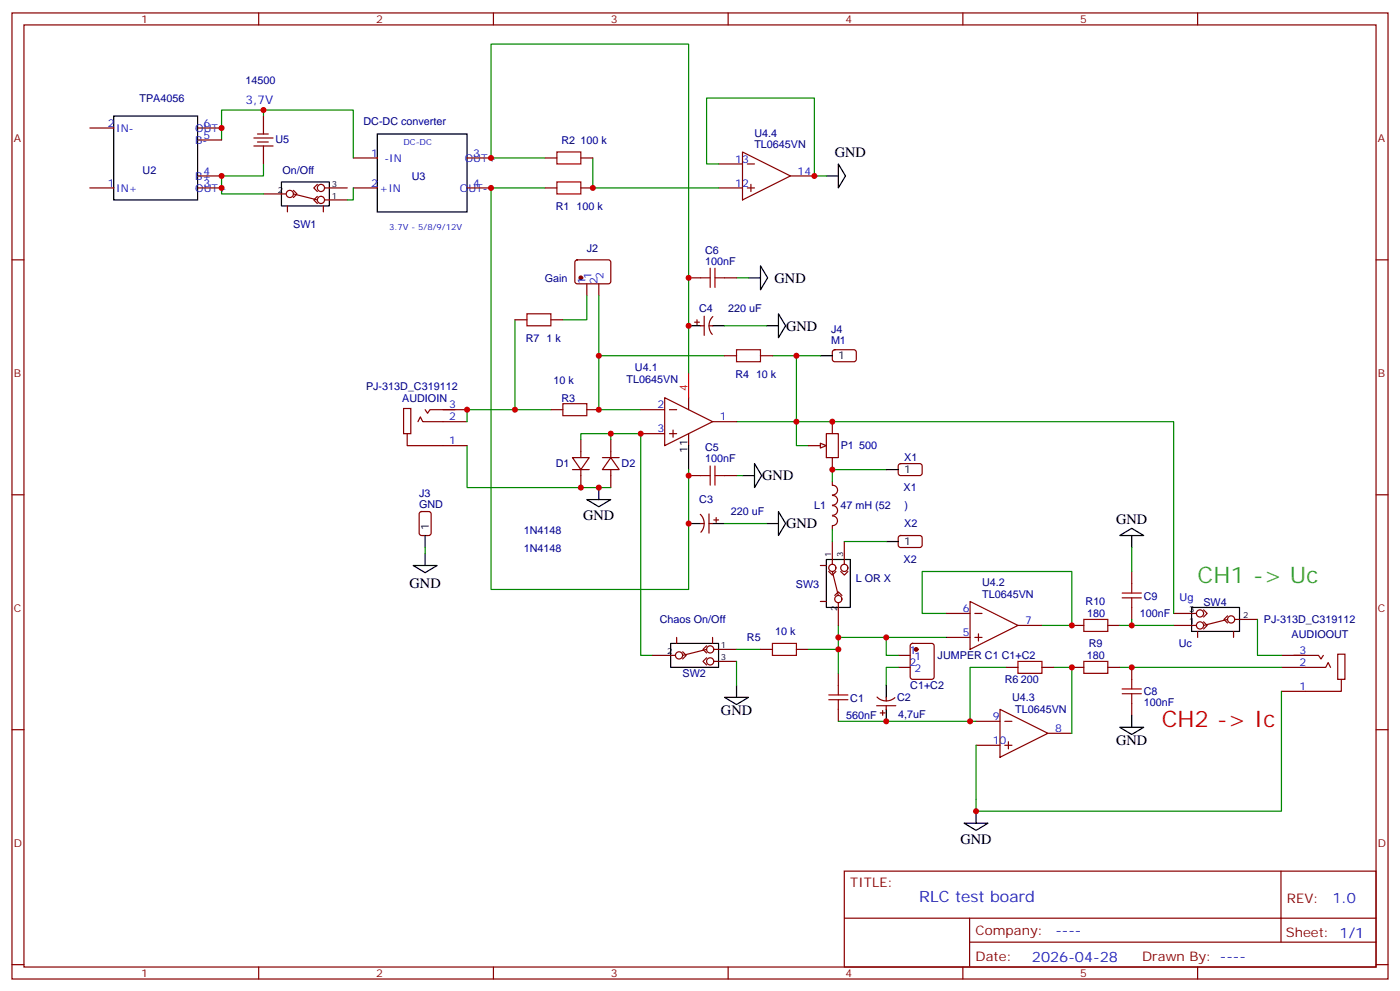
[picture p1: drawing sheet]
<svg xmlns="http://www.w3.org/2000/svg" width="412mm" height="292mm" viewBox="0 0 412 292" stroke-linecap="round" stroke-linejoin="round" font-family="sans-serif">
<g fill="none" stroke="#870000" stroke-width=".35">
<path d="M3.5 3.8h405.4v284.3h-405.4zM7.1 7.3h398.2v277.3h-398.2zM76.2 3.8v3.5M145.3 3.8v3.5M214.5 3.8v3.5M283.6 3.8v3.5M352.8 3.8v3.5M26.5 37.7h7M58.2 37.7h7.1M75.8 39.4h3.2M77.6 34.1v5.3M26.5 55.3h7"/>
<path d="M58.2 55.3h7.1M58.2 51.8h7.1M58.2 41.2h7.1M74.8 40.6h5.6M74.8 43h5.6M75.8 41.8h3.2M77.6 57.1h6.7M77.6 43v5.3M86.4 56l1.1 1.1-1.1 1M86.4 57.1l7.1 1.7M93.5 54.3l-1.1 1 1.1 1.1M93.5 57.8l-1.1 1 1.1 1.1"/>
<path d="M95.6 55.3h6.7M95.6 58.8h6.7M104.1 55.3h7M104.1 46.5h7M137.6 55.3h7M137.6 46.5h7M160.5 55.3h3.5M160.5 46.5h3.5M171.1 55.3h3.5M171.1 46.5h3.5M211.7 55.3h7M211.7 48.3h7"/>
<path d="M218.7 44.7l14.1 7.1-14.1 7zM220.1 55.3h2.1M220.1 48.3h2.1M221.2 54.3v2.1M232.8 51.8h7.1M3.5 76.5h3.6M84.7 60.6v1.8M95.2 60.6v1.8M169.6 76.7l.4-.2h9.5l.4 .7v5.9l-.7 .4h-9.4l-.5-.7v-5.6zM405.3 76.5h3.6M151.7 94.1h3.5M162.3 94.1h3.5"/>
<path d="M172.9 83.5v3.6M176.4 83.5v3.6M202.8 81.8h3.6M204.6 94.8h1.4M205.3 94.1v1.4M206.4 95.9h1M207.4 93.1v5.6M208.8 95.9h1.1M210 93.2a3.8 3.8 0 0 0-.2 5.2M213.4 81.8h3.6M195.8 117.1l14.1 7-14.1 7.1zM202.8 117.1v3.5"/>
<path d="M213.4 104.7h3.6M224 104.7h3.5M245.4 103.1l.5-.2 5.9 .1 .4 .6v2.4l-.7 .5-5.9-.1-.4-.6v-2.2zM118.9 120.2h2.1v7.4h-2.1zM119.9 127.6v3.6h17.7M123.1 124.1l.7-1.4 .7 1.4h13.1M125.2 120.6l.7 1 .7-1h7.5M130.5 120.6h7.1M162.3 120.6h3.5M168.6 134.7h5l-2.5 3.5zM168.6 138.2h5M171.1 129.4v5.3"/>
<path d="M171.1 138.2v5.3M172.9 120.6h3.5M177.4 134.7h5M179.9 134.7l2.5 3.5h-5zM179.9 129.4v5.3M179.9 138.2v5.3M188.7 120.6h7.1M188.7 127.6h7.1M197.2 120.6h2.1M197.2 127.6h2.1M198.3 126.6v2.1M202.8 127.6v3.6"/>
<path d="M202.8 140h3.6M209.9 124.1h7.1M213.4 140h3.6M264.8 136.7l.5-.2h5.9l.4 .7v2.4l-.7 .4-5.9-.1-.4-.6v-2.1zM3.5 145.6h3.6M123.7 150.8l.5-.2h2.1l.6 .4 .1 5.9-.5 .7h-2.3l-.7-.4v-5.9zM206.3 151.4a3.8 3.8 0 0 1 .2 5.2M206.4 154.1h1M208.8 151.3v5.6M208.8 154.1h1.1M210.3 153h1.4M211 152.3v1.4"/>
<path d="M245.2 141.7v1.1M245.2 154.8v1.1M245.2 159.4v6.7M245.2 142.8a1.41 1.41 0 0 1 1.5 1.5 1.41 1.41 0 0 1-1.5 1.4M245.2 145.8a1.41 1.41 0 0 1 1.5 1.4 1.41 1.41 0 0 1-1.5 1.4M245.2 148.8a1.41 1.41 0 0 1 1.5 1.4 1.41 1.41 0 0 1-1.5 1.4M245.2 151.9a1.41 1.41 0 0 1 1.5 1.4 1.41 1.41 0 0 1-1.5 1.4M248.7 159.4v6.7M264.8 157.8l.5-.2 5.9 .1 .4 .6v2.4l-.7 .4h-5.9l-.4-.7v-2.1zM405.3 145.6h3.6M241.7 177h1.7M241.7 166.4h1.7"/>
<path d="M244.1 168.2l1.1 1.1 1-1.1M245.2 168.2l1.7 7.1M245.9 175.3l1-1.1 1.1 1.1M246.9 177.4v6.7M247.6 168.2l1.1 1.1 1.1-1.1M285.8 177l14.1 7.1-14.1 7zM333.4 168.2v3.5M333.4 178.8v3.5M354.5 179.5l1.1 1.1-1.1 1M192.3 192.9h6.7M199.3 187.6v1.8M201.1 191.8l1 1.1-1 1.1"/>
<path d="M208.1 193.6l-1 1.1 1 1M208.1 190.1l-1 1 1 1.1M208.1 191.1l-7 1.8M209.9 187.6v1.8M210.3 194.7h6.7M210.3 191.1h6.7M224 191.1h3.5M234.6 191.1h3.5M246.9 198.2v3.5M264.6 196.4h3.5M264.6 192.9h3.5M268.3 189.6l.5-.2h5.7l.6 .4 .1 9.4-.5 .7-5.9 .1-.6-.5-.1-9.4z"/>
<path d="M278.7 187.6h7.1M278.7 180.6h7.1M287.2 187.6h2.1M287.2 180.6h2.1M288.2 186.5v2.2M296.3 196.4h3.6M299.9 184.1h7M306.9 196.4h3.5M315.7 196.4h3.6M315.7 184.1h3.6M326.3 196.4h3.5M326.3 184.1h3.5"/>
<path d="M333.4 196.4v3.6M345.7 184.1h6.7M345.7 180.6h6.7M352.8 185.8v1.8M354.5 183l1.1 1.1-1.1 1M361.6 181.3l-1.1 1 1.1 1.1M361.6 182.3l-7.1 1.8M363.4 185.8v1.8M363.7 182.3h6.7M377.5 196.4h13l.7-1.4 .7 1.4M377.5 192.9h7M381 192.9h7.4l.7 1.1 .7-1.1"/>
<path d="M394.1 192.5h2.1v7.5h-2.1zM395.1 200v3.5h-17.6M3.5 214.8h3.6M246.9 208.8v3.5M258.2 207.7h5.7M258.3 205.2a3.8 3.8 0 0 0 5.3 .1M259.3 209.8h1.4M260 209.1v1.4M261.1 205.2v1.1M261.1 207.7v1.1M287.5 212.3h7.1M287.5 219.4h7.1"/>
<path d="M294.6 208.8l14.1 7-14.1 7.1zM296 212.3h2.1M296 219.4h2.1M297 218.3v2.1M308.7 215.8h7M333.4 207v3.5M405.3 214.8h3.6M248.7 256.4h156.6v28.2h-156.6zM377.3 256.4v20.9M248.7 270.2h156.5M285.6 277.3h119.6M285.6 270.2v14.2"/>
<path d="M3.5 283.9h3.6M76.2 284.6v3.5M145.3 284.6v3.5M214.5 284.6v3.5M283.6 284.6v3.5M352.8 284.6v3.5M405.3 283.9h3.6"/>
<circle cx="85.4" cy="57.1" r="1.06"/>
<circle cx="94.5" cy="58.8" r="1.06"/>
<circle cx="94.5" cy="55.3" r="1.06"/>
<circle cx="245.2" cy="167.1" r="1.06"/>
<circle cx="246.9" cy="176.3" r="1.06"/>
<circle cx="248.7" cy="167.1" r="1.06"/>
<circle cx="200" cy="192.9" r="1.06"/>
<circle cx="209.2" cy="191.1" r="1.06"/>
<circle cx="209.2" cy="194.7" r="1.06"/>
<circle cx="353.5" cy="180.6" r="1.06"/>
<circle cx="353.5" cy="184.1" r="1.06"/>
<circle cx="362.7" cy="182.3" r="1.06"/>
</g>
<g fill="none" stroke="#008700" stroke-width=".35">
<path d="M77.6 34.1v-1.7h-12.3v8.8M77.6 32.4h26.5v14.1M77.6 48.3v3.5h-12.3v5.3h12.3M104.1 55.3v3.5h-1.8M160.5 46.5h-15.9v-33.5h58.2v97M160.5 55.3h-15.9v118.2h58.2v-35.3M174.6 46.5v8.8h37.1M211.7 48.3h-3.6v-19.4h31.8v22.9h3.5M151.7 94.1v26.5h-14.1v3.5M172.9 87.1v7h-7.1M176.4 87.1v17.6M213.4 95.9h12.4"/>
<path d="M217 81.8h3.5M213.4 104.7h-37v15.9h12.3M227.5 104.7h7.1v19.4h-17.6M234.6 104.7h7.1M137.6 131.2v12.3h42.3M151.7 120.6h10.6M171.1 129.4v-1.8h17.6v65.3h3.6M179.9 127.6v1.8M217 140h1.7M238.1 131.2h-3.5v-7.1h111.1v56.5M261.1 138.2h-15.9v3.5M213.4 154.1h12.4"/>
<path d="M245.2 155.9v3.5M248.7 159.4h12.4M125.2 161.1v1.8M333.4 161.1v7.1M217 191.1h7M238.1 191.1h8.8v7.1M246.9 184.1v3.5M261.1 187.6v5.3h3.5M264.6 196.4h-3.5v5.3M278.7 180.6h-7.1v-12.4h44.1v15.9h-8.8M278.7 187.6h-31.8v3.5M296.3 196.4h-10.5v15.9"/>
<path d="M310.4 196.4h5.3v19.4M329.8 196.4h47.7M329.8 184.1h15.9M333.4 182.3v1.8M370.4 182.3v10.6h7.1M246.9 212.3h40.6M377.5 203.5v35.3h-90v-19.4"/>
</g>
<g fill="none" stroke="#000" stroke-width=".35">
<path d="M33.5 34.1h24.7v24.7h-24.7zM111.1 39.4h26.5v23h-26.5zM82.9 53.6h14.1v7h-14.1zM243.4 51.8h3.5M246.9 48.3l2.2 3.5-2.2 3.5zM224 78.2l2.1 3.6-2.1 3.5zM202.8 95.9h3.6M209.9 95.9h3.5M220.5 81.8h3.5M225.8 95.9h3.5M229.3 92.4l2.1 3.5-2.1 3.5zM241.7 104.7h3.5"/>
<path d="M202.8 131.2v7M218.7 140h3.5M222.2 136.5l2.2 3.5-2.2 3.5zM261.1 138.2h3.5M125.2 157.6v3.5M172.9 147h7l-3.5 2.2zM176.4 143.5v3.5M202.8 154.1h3.6M209.9 154.1h3.5M225.8 154.1h3.5M229.3 150.6l2.1 3.5-2.1 3.5zM261.1 159.4h3.5"/>
<path d="M329.8 157.6l3.6-2.1 3.5 2.1zM333.4 157.6v3.5M121.7 166.4h7.1l-3.6 2.2zM125.2 162.9v3.5M243.4 164.7h7.1v14.1h-7.1zM351 178.8h14.1v7h-14.1zM197.6 189.4h14.1v7h-14.1zM261.1 201.7v3.5M261.1 208.8v3.5M329.8 214.1h7.1l-3.5 2.1zM333.4 210.5v3.6M287.5 238.8v3.5"/>
<path d="M284 242.3h7l-3.5 2.1z"/>
</g>
<g fill="none" stroke="#a10000" stroke-width=".35">
<path d="M164 44.7h7.1v3.6h-7.1zM164 53.6h7.1v3.5h-7.1zM209.2 79v5.6M210.6 79v5.6M155.2 92.4h7.1v3.5h-7.1zM206.4 81.8h2.8M210.6 81.8h2.8M165.8 118.8h7.1v3.5h-7.1zM217 102.9h7v3.6h-7zM206.4 140h2.8M209.2 137.2v5.6M210.6 137.2v5.6"/>
<path d="M210.6 140h2.8M330.6 174.6h5.6M330.6 176h5.6M333.4 171.7v2.9M333.4 176v2.8M227.5 189.4h7.1v3.5h-7.1zM299.9 194.7h7v3.5h-7zM319.3 182.3h7v3.5h-7zM319.3 194.7h7v3.5h-7zM333.4 200v2.8M244.1 206h5.7M244.1 204.5h5.7"/>
<path d="M246.9 201.7v2.8M246.9 206v2.8M330.6 202.8h5.6M330.6 204.2h5.6M333.4 204.2v2.8"/>
</g>
<path d="M202.8 110v7.1" fill="none" stroke="#f00" stroke-width=".35"/>
<g fill="#870000" stroke="#870000" stroke-width=".35">
<circle cx="269.9" cy="191.1" r=".53"/>
<circle cx="171.1" cy="81.8" r=".53"/>
</g>
<path d="M241.7 130.5l1.7 .7-1.7 .7z" fill="#f0f0f0" stroke="#870000" stroke-width=".35"/>
<path d="M238.1 131.2h3.6M243.4 127.6h3.5v7.1h-3.5zM245.2 124.1v3.5M245.2 134.7v3.5" fill="none" stroke="#870000" stroke-width=".35"/>
<path d="M213.4 205.2h7.1l-3.5 2.2zM217 201.7v3.5" fill="none" stroke="#000" stroke-width=".35"/>
<path d="M217 194.7v7" fill="none" stroke="#008700" stroke-width=".35"/>
<g fill="#c00">
<circle cx="77.6" cy="32.4" r=".88"/>
<circle cx="144.6" cy="55.3" r=".88"/>
<circle cx="144.6" cy="46.5" r=".88"/>
<circle cx="179.9" cy="127.6" r=".88"/>
<circle cx="176.4" cy="143.5" r=".88"/>
<circle cx="234.6" cy="124.1" r=".88"/>
<circle cx="171.1" cy="143.5" r=".88"/>
<circle cx="137.6" cy="120.6" r=".88"/>
<circle cx="188.7" cy="127.6" r=".88"/>
<circle cx="285.8" cy="212.3" r=".88"/>
<circle cx="287.5" cy="238.8" r=".88"/>
<circle cx="65.3" cy="37.7" r=".88"/>
<circle cx="65.3" cy="51.8" r=".88"/>
<circle cx="65.3" cy="55.3" r=".88"/>
<circle cx="239.9" cy="51.8" r=".88"/>
<circle cx="202.8" cy="95.9" r=".88"/>
<circle cx="176.4" cy="104.7" r=".88"/>
<circle cx="151.7" cy="120.6" r=".88"/>
<circle cx="261.1" cy="187.6" r=".88"/>
<circle cx="202.8" cy="154.1" r=".88"/>
<circle cx="202.8" cy="81.8" r=".88"/>
<circle cx="202.8" cy="140" r=".88"/>
<circle cx="333.4" cy="196.4" r=".88"/>
<circle cx="176.4" cy="120.6" r=".88"/>
<circle cx="174.6" cy="55.3" r=".88"/>
<circle cx="315.7" cy="184.1" r=".88"/>
<circle cx="315.7" cy="196.4" r=".88"/>
<circle cx="234.6" cy="104.7" r=".88"/>
<circle cx="246.9" cy="191.1" r=".88"/>
<circle cx="246.9" cy="187.6" r=".88"/>
<circle cx="261.1" cy="212.3" r=".88"/>
<circle cx="333.4" cy="184.1" r=".88"/>
<circle cx="245.2" cy="124.1" r=".88"/>
<circle cx="245.2" cy="138.2" r=".88"/>
</g>
<text font-size="6.7" fill="#690" x="352.8" y="171.7">CH1 -&gt; Uc</text>
<text font-size="6.7" fill="#f00" x="342.2" y="214.1">CH2 -&gt; Ic</text>
<text font-size="4.6" fill="#00f" x="270.8" y="265.4">RLC test board</text>
<g font-size="4.2">
<text x="245.9" y="46.1">GND</text>
<text x="228.2" y="83.2">GND</text>
<text x="231.6" y="97.3">GND</text>
<text x="224.5" y="141.3">GND</text>
<text x="171.8" y="153">GND</text>
<text x="231.6" y="155.5">GND</text>
<text x="328.8" y="154.3">GND</text>
<text x="120.7" y="173.1">GND</text>
<text x="212.4" y="210.5">GND</text>
<text x="328.8" y="219.4">GND</text>
<text x="282.9" y="248.3">GND</text>
</g>
<g font-size="4.2" fill="#00f">
<text x="392.5" y="265.7">1.0</text>
<text x="310.9" y="275.2">----</text>
<text x="304" y="283">2026-04-28</text>
</g>
<g font-size="3.9" fill="#800">
<text x="250.5" y="261">TITLE:</text>
<text x="379.1" y="265.7">REV:</text>
<text x="287.4" y="275.2">Company:</text>
<text x="378.7" y="275.8">Sheet: 1/1</text>
<text x="287.4" y="282.9">Date:</text>
<text x="336.4" y="282.9">Drawn By: ----</text>
</g>
<text font-size="3.5" fill="#00f" x="72.3" y="30.6">3,7V</text>
<g font-size="3.2" fill="#800">
<text x="41.6" y="6.8">1</text>
<text x="110.8" y="6.8">2</text>
<text x="179.9" y="6.8">3</text>
<text x="249.1" y="6.8">4</text>
<text x="318.2" y="6.8">5</text>
<text x="4.1" y="41.9">A</text>
<text x="405.9" y="41.9">A</text>
<text x="4.1" y="111.1">B</text>
<text x="405.9" y="111.1">B</text>
<text x="4.1" y="180.2">C</text>
<text x="405.9" y="180.2">C</text>
<text x="4.1" y="249.3">D</text>
<text x="405.9" y="249.3">D</text>
<text x="41.6" y="287.6">1</text>
<text x="110.8" y="287.6">2</text>
<text x="179.9" y="287.6">3</text>
<text x="249.1" y="287.6">4</text>
<text x="318.2" y="287.6">5</text>
</g>
<g font-size="3.2" fill="#000080">
<text x="41.1" y="30">TPA4056</text>
<text x="72.3" y="24.7">14500</text>
<text x="107.1" y="36.9">DC-DC converter</text>
<text x="222.2" y="40.4">U4.4</text>
<text x="81.1" y="42.2">U5</text>
<text x="165.4" y="42.4">R2</text>
<text x="171" y="42.4">100 k</text>
<text x="222.2" y="43.6">TL0645VN</text>
<text x="42" y="51.2">U2</text>
<text x="83.2" y="51.1">On/Off</text>
<text x="121.3" y="52.9">U3</text>
<text x="163.7" y="61.7">R1</text>
<text x="169.8" y="61.7">100 k</text>
<text x="86.4" y="67.1">SW1</text>
<text x="172.8" y="74.1">J2</text>
<text x="207.7" y="77.9">100nF</text>
<text x="207.7" y="74.6">C6</text>
<text x="160.5" y="82.9">Gain</text>
<text x="205.9" y="91.8">C4</text>
<text x="214.5" y="91.8">220 uF</text>
<text x="154.9" y="100.6">R7</text>
<text x="161" y="100.6">1 k</text>
<text x="244.8" y="101.3">M1</text>
<text x="244.8" y="98.1">J4</text>
<text x="163.1" y="113">10 k</text>
<text x="184.6" y="112.8">TL0645VN</text>
<text x="187" y="109.2">U4.1</text>
<text x="216.6" y="111.1">R4</text>
<text x="222.7" y="111.1">10 k</text>
<text x="107.8" y="114.7">PJ-313D_C319112</text>
<text x="118.5" y="118.3">AUDIOIN</text>
<text x="165.4" y="118.2">R3</text>
<text x="163.7" y="137.6">D1</text>
<text x="183.1" y="137.6">D2</text>
<text x="207.7" y="136.1">100nF</text>
<text x="207.7" y="132.8">C5</text>
<text x="247.6" y="132.3">P1</text>
<text x="253.1" y="132.3">500</text>
<text x="266.4" y="135.8">X1</text>
<text x="123.4" y="149.5">GND</text>
<text x="123.4" y="146.3">J3</text>
<text x="206" y="148.1">C3</text>
<text x="239.8" y="149.9">L1</text>
<text x="247.6" y="149.9">47 mH (52</text>
<text x="266.2" y="144.6">X1</text>
<text x="266.5" y="149.9">)</text>
<text x="215.3" y="151.7">220 uF</text>
<text x="266.4" y="155.2">X2</text>
<text x="154.3" y="157.1">1N4148</text>
<text x="154.3" y="162.3">1N4148</text>
<text x="266.2" y="165.8">X2</text>
<text x="234.4" y="172.9">SW3</text>
<text x="252.1" y="171.2">L OR X</text>
<text x="289.3" y="172.6">U4.2</text>
<text x="289.3" y="176">TL0645VN</text>
<text x="319.8" y="178.2">R10</text>
<text x="336.9" y="176.5">C9</text>
<text x="354.5" y="178.4">SW4</text>
<text x="194.4" y="183.5">Chaos On/Off</text>
<text x="320.2" y="181.7">180</text>
<text x="335.8" y="181.7">100nF</text>
<text x="372.3" y="183.5">PJ-313D_C319112</text>
<text x="220" y="188.8">R5</text>
<text x="228.4" y="187">10 k</text>
<text x="320.7" y="190.5">R9</text>
<text x="347.2" y="190.5">Uc</text>
<text x="380.5" y="187.9">AUDIOOUT</text>
<text x="276.2" y="193.9">JUMPER C1 C1+C2</text>
<text x="320.1" y="194">180</text>
<text x="201" y="199.3">SW2</text>
<text x="268.1" y="202.9">C1+C2</text>
<text x="296" y="201.1">R6</text>
<text x="300.7" y="201.1">200</text>
<text x="250.5" y="206.5">C1</text>
<text x="264.2" y="206.4">C2</text>
<text x="298.2" y="206.4">U4.3</text>
<text x="299" y="209.9">TL0645VN</text>
<text x="336.9" y="207.8">100nF</text>
<text x="336.9" y="204.7">C8</text>
<text x="249.2" y="211.6">560nF</text>
<text x="264.6" y="211.3">4,7uF</text>
</g>
<g font-size="3.2" fill="#00f">
<text x="31.7" y="37.3">2</text>
<text x="34.2" y="38.7">IN-</text>
<text x="57.5" y="38.7">OUT-</text>
<text x="60" y="40.9">5</text>
<text x="60" y="37.3">6</text>
<text x="57.5" y="42.3">B-</text>
<text x="109.4" y="46.1">1</text>
<text x="113.2" y="47.6">-IN</text>
<text x="136.9" y="47.6">OUT+</text>
<text x="139.3" y="46.1">3</text>
<text x="216.6" y="47.9">13</text>
<text x="57.5" y="52.8">B+</text>
<text x="60" y="51.4">4</text>
<text x="234.9" y="51.4">14</text>
<text x="31.7" y="55">1</text>
<text x="34.2" y="56.4">IN+</text>
<text x="57.5" y="56.4">OUT+</text>
<text x="60" y="55">3</text>
<text x="109.4" y="55">2</text>
<text x="111.8" y="56.4">+IN</text>
<text x="135.5" y="56.4">OUT-</text>
<text x="139.3" y="55">4</text>
<text x="216.6" y="55">12</text>
<text x="172.5" y="83.7" transform="rotate(-90 172.5 83.7)">1</text>
<text x="174.3" y="82.2" transform="rotate(-90 174.3 82.2)">1</text>
<text x="176" y="83.7" transform="rotate(-90 176 83.7)">2</text>
<text x="177.8" y="82.2" transform="rotate(-90 177.8 82.2)">2</text>
<text x="132.3" y="123.8">2</text>
<text x="132.3" y="120.2">3</text>
<text x="193.7" y="120.2">2</text>
<text x="212" y="123.8">1</text>
<text x="132.3" y="130.8">1</text>
<text x="193.7" y="127.3">3</text>
<text x="347.5" y="177">Ug</text>
<text x="283.6" y="180.2">6</text>
<text x="302" y="183.7">7</text>
<text x="283.6" y="187.3">5</text>
<text x="267.9" y="192.5">1</text>
<text x="267.9" y="196.1">2</text>
<text x="269.4" y="194.3">1</text>
<text x="269.4" y="197.8">2</text>
<text x="382.8" y="196.1">2</text>
<text x="382.8" y="192.5">3</text>
<text x="382.8" y="203.1">1</text>
<text x="292.5" y="211.9">9</text>
<text x="310.8" y="215.5">8</text>
<text x="292.5" y="219">10</text>
</g>
<g font-size="3.2">
<text x="246.9" y="105.8">1</text>
<text x="202.5" y="133.3" transform="rotate(-90 202.5 133.3)">11</text>
<text x="266.3" y="139.3">1</text>
<text x="126.3" y="155.9" transform="rotate(-90 126.3 155.9)">1</text>
<text x="266.3" y="160.4">1</text>
</g>
<text font-size="3.2" fill="#f00" x="202.5" y="114.9" transform="rotate(-90 202.5 114.9)">4</text>
<g font-size="2.5" fill="#00f">
<text x="118.9" y="42.7">DC-DC</text>
<text x="114.7" y="67.7">3.7V - 5/8/9/12V</text>
</g>
<g font-size="2.5">
<text x="81.8" y="56.7">2</text>
<text x="97.7" y="55">3</text>
<text x="97.7" y="58.5">1</text>
<text x="244.8" y="164" transform="rotate(-90 244.8 164)">1</text>
<text x="248.4" y="164" transform="rotate(-90 248.4 164)">3</text>
<text x="246.6" y="179.8" transform="rotate(-90 246.6 179.8)">2</text>
<text x="350.3" y="180.2">3</text>
<text x="350.3" y="183.7">1</text>
<text x="366.2" y="182">2</text>
<text x="212.4" y="190.8">1</text>
<text x="196.5" y="192.5">2</text>
<text x="212.4" y="194.3">3</text>
</g>
</svg>
